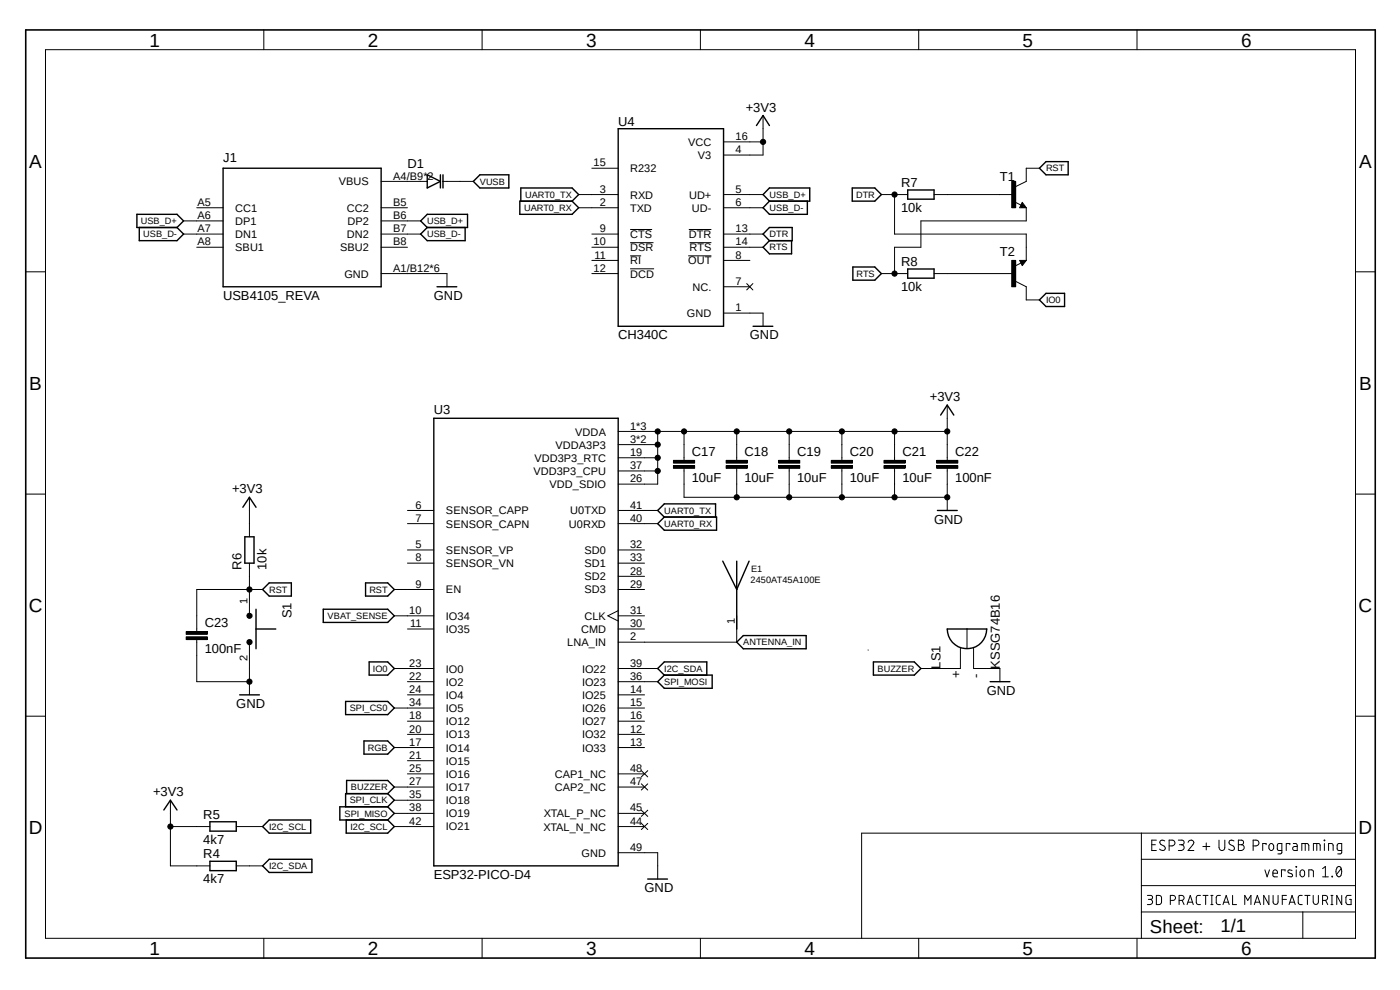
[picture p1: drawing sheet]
<svg xmlns="http://www.w3.org/2000/svg" width="297mm" height="210mm" viewBox="0 0 297 210" stroke-linecap="round" stroke-linejoin="round" font-family="sans-serif">
<path d="M4.9 6l287.2 197.9M292.1 6l-287.2 197.9" fill="none" stroke="#fff" stroke-width=".21"/>
<g fill="none" stroke="#000" stroke-width=".21">
<path d="M9.7 10.5h277.9v188.6h-277.9zM56 6.3v4.2M102.3 6.3v4.2M148.6 6.3v4.2M194.9 6.3v4.2M241.2 6.3v4.2M80.9 38.5h9.7M94 38.5h6.4M125.6 35.7h5.5M153.5 30.1h8.4M161.9 24.5v8.4h-8.4M214.6 38.5h.9v5.6h-.9z"/>
<path d="M220.5 35.7h-2.8v2.8l-2.2 1.1M5.5 57.7h4.2M38.9 49.7h8.4M38.9 46.9h8.4M41.7 52.5h5.6M41.7 44.1h5.6M80.9 49.7h8.3M80.9 58h13.9v2.8M80.9 52.5h5.5M80.9 44.1h5.5M80.9 46.9h8.3M122.8 41.3h8.3"/>
<path d="M122.8 44.1h8.3M125.6 49.7h5.5M125.6 58h5.5M125.6 52.5h5.5M125.6 55.2h5.5M133.7 48.7h4.6M133.7 57h5.1M133.7 51.5h4.9M133.7 54.3h2.3M146 54.3h4.9M146.1 48.7h4.8M146.3 51.5h4.6"/>
<path d="M153.5 49.7h8.4M153.5 52.5h8.4M153.5 55.2h5.6M153.5 41.3h8.4M153.5 44.1h8.4M187 58h5.6M187 41.3h5.6M189.8 41.3v8.4h27.9v5.5M198.2 58h16.7M198.2 41.3h16.7M214.6 55.2h.9v5.6h-.9zM215.3 42.8l1.3 .7"/>
<path d="M215.5 59.7l2.2 1.1v2.8h2.8M216.3 55.2h1.4l-.8 1.1zM216.6 55.8l-1.3 .7M216.9 42.9l.8 1.2h-1.4zM217.7 44.1v2.8h-22.3v5.6h-5.6v5.5M287.6 57.7h4.2M153.5 66.4h8.4v2.8M153.5 60.8h5.6M158.4 60.2l1.3 1.3M159.7 60.2l-1.3 1.3M131.1 91.5h69.9M131.1 94.3h8.4"/>
<path d="M131.1 97.1h8.4M131.1 99.9h8.4M139.5 91.5v11.2h-8.4M142.9 98.8h4.5v.6h-4.5zM142.9 97.7h4.5v.6h-4.5zM145.1 91.5v6.2M145.1 99.4v6.1h55.9M154.1 98.8h4.4v.6h-4.4zM154.1 97.7h4.4v.6h-4.4zM156.3 91.5v6.2M156.3 99.4v6.1M165.2 98.8h4.5v.6h-4.5z"/>
<path d="M165.2 97.7h4.5v.6h-4.5zM167.4 91.5v6.2M167.4 99.4v6.1M176.4 98.8h4.4v.6h-4.4zM176.4 97.7h4.4v.6h-4.4zM178.6 91.5v6.2M178.6 99.4v6.1M187.5 98.8h4.5v.6h-4.5zM187.5 97.7h4.5v.6h-4.5zM189.8 91.5v6.2M189.8 99.4v6.1M198.7 98.8h4.5v.6h-4.5z"/>
<path d="M198.7 97.7h4.5v.6h-4.5zM201 85.9v11.8M201 99.4v8.9M5.5 104.8h4.2M52.9 105.5v8.4M52.9 119.5v11.1M86.4 116.7h5.6M86.4 108.3h5.6M86.4 111.1h5.6M86.4 119.5h5.6M131.1 116.7h5.6M131.1 108.3h8.4"/>
<path d="M131.1 111.1h8.4M131.1 119.5h5.6M287.6 104.8h4.2M39.5 135.1h4.5v.6h-4.5zM39.5 134h4.5v.6h-4.5zM41.7 135.7v8.9h11.2M52.9 136.2v11.2M55.7 125.1h-14v8.9M83.7 125.1h8.3M83.7 130.6h8.3M86.4 133.4h5.6M131.1 125.1h5.6"/>
<path d="M131.1 130.6h5.6M131.1 133.4h5.6M131.1 122.3h5.6M131.1 129.5l-2.2 1.1 2.2 1.1M156.3 130.6v5.6h-25.2M184.1 137.9h.1M203.8 137.5v4.3h-8.4M205.1 133.4v4.2M206.5 137.5v4.3h5.6v2.8M5.5 151.9h4.2M83.7 158.6h8.3M83.7 150.2h8.3"/>
<path d="M83.7 141.8h8.3M86.4 155.8h5.6M86.4 147.4h5.6M86.4 153h5.6M86.4 144.6h5.6M131.1 155.8h5.6M131.1 158.6h5.6M131.1 147.4h5.6M131.1 150.2h5.6M131.1 153h5.6M131.1 144.6h8.4M131.1 141.8h8.4"/>
<path d="M287.6 151.9h4.2M36.2 175.3h8.3M36.2 169.8v13.9h8.3M50.1 175.3h5.6M83.7 167h8.3M83.7 169.8h8.3M83.7 172.6h8.3M83.7 175.3h8.3M86.4 161.4h5.6M86.4 164.2h5.6M131.1 164.2h5.6M131.1 167h5.6"/>
<path d="M131.1 172.6h5.6M131.1 175.3h5.6M136.1 174.7l1.3 1.3M136.1 171.9l1.3 1.3M136.1 163.5l1.3 1.3M136.1 166.3l1.3 1.3M137.4 174.7l-1.3 1.3M137.4 171.9l-1.3 1.3M137.4 163.5l-1.3 1.3M137.4 166.3l-1.3 1.3M242.1 176.7v22.4M244.3 179.2h.8"/>
<path d="M245.3 178.2h-1v2.2h1M247.1 178.4l-.3-.1a.55 .55 0 0 0-.8 .4l.3 .5 .7 .3a.56 .56 0 0 1 0 .8 .56 .56 0 0 1-.8 0l-.2-.2M248 179.5h.7a.61 .61 0 0 0 .6-.7 .61 .61 0 0 0-.6-.6h-.7v2.2M250 178.2h.7a.49 .49 0 0 1 .5 .5 .49 .49 0 0 1-.5 .5h-.5M250.6 179.2a.61 .61 0 0 1 .6 .6 .61 .61 0 0 1-.6 .6h-.6M252.1 178.7a.6 .6 0 0 1 .8-.5 .6 .6 0 0 1 .2 1l-1 1.2h1.2M255.2 179.6h1.5M255.9 178.8v1.5M258.6 178.2v1.6a.61 .61 0 0 0 .6 .6 .61 .61 0 0 0 .6-.6v-1.6M261.8 178.4l-.6-.2a.48 .48 0 0 0-.4 .2 .48 .48 0 0 0 0 .5l.9 .6a.56 .56 0 0 1 0 .8 .56 .56 0 0 1-.8 0l-.3-.2M262.7 178.2h.7a.49 .49 0 0 1 .4 .5 .49 .49 0 0 1-.4 .5 .61 .61 0 0 1 .6 .6 .61 .61 0 0 1-.6 .6h-.7zM262.7 179.2h.7"/>
<path d="M265.9 179.5h.5a.62 .62 0 0 0 .7-.7 .62 .62 0 0 0-.7-.6h-.5v2.2M268.6 179.2v-.3h-.7v1.5M269.4 179.1l.2-.2a.58 .58 0 0 1 .6 .6 .85 .85 0 0 1-.4 .9 .58 .58 0 0 1-.6-.5v-.4zM273.6 179.2v-.3h-.7v1.5M274.4 178.9l.6 .1 .2 .3v1.1h-.5a.42 .42 0 0 1-.5-.4 .42 .42 0 0 1 .5-.4h.5M276.9 178.9v1.5M279.4 178.9v1.5M280.9 178.2l.2 .2zM281 178.9v1.5M287.6 176.7h-104.8v22.4M50.1 183.7h5.6M56 199.1v4.1"/>
<path d="M102.3 199.1v4.1M131.1 180.9h8.4v5.6M148.6 199.1v4.1M194.9 199.1v4.1M241.2 199.1v4.1M242.1 193.5h45.5M242.1 187.9h45.5M242.1 182.3h45.5M243.4 189.9h.7a.42 .42 0 0 1 .4 .5 .42 .42 0 0 1-.4 .4h-.5M244 190.8a.55 .55 0 0 1 .5 .5 .55 .55 0 0 1-.5 .6h-.6M245.3 189.9h.6a.51 .51 0 0 1 .5 .6v.8l-.1 .4-1 .2zM248.3 191h.5a.53 .53 0 0 0 .6-.5 .53 .53 0 0 0-.6-.6h-.5v2"/>
<path d="M250.1 191h.6a.53 .53 0 0 0 .5-.5 .53 .53 0 0 0-.5-.6h-.6v2M250.8 191l.4 .9M251.8 191.9l.7-2 .7 2M252 191.4h1M254.7 189.9l-.7 .1-.2 .4 .1 1.3 .4 .2h.4M255.2 189.9h1.1M255.8 189.9v2M256.9 191.9h.4M256.9 189.9h.4M257.1 189.9v2M258.9 189.9l-.7 .1-.2 .4 .1 1.3 .4 .2h.4M259.5 191.9l.6-2 .7 2"/>
<path d="M259.6 191.4h1M261.5 189.9v2h.8M264.1 191.9v-2l.6 1.1 .7-1.1v2M266.1 191.9l.6-2 .7 2M266.3 191.4h1M268.4 184.5l.4 1.5 .5-1.5M269.2 189.9v2l-1.1-2v2M270 185.3h1a.51 .51 0 0 0-.3-.8 .51 .51 0 0 0-.7 .5l.1 .8 .9 .2M270.1 189.9v1.4a.53 .53 0 0 0 .5 .6 .53 .53 0 0 0 .5-.6v-1.4M271.9 180.4h-.8a1.26 1.26 0 0 1-.1-1.2l.1-.2 .8-.1v2.1l-.8 .1M272 190.8h.9M272.6 184.8v-.3h-.7v1.5"/>
<path d="M272.9 189.9h-.9v2M273.5 191.9l.6-2 .7 2M273.6 191.4h1M274.1 184.7a.62 .62 0 0 0-.8 0v.3l.7 .4 .2 .4a.75 .75 0 0 1-1 .1M275 183.8l.1 .1zM275 184.5v1.5M276 184.7a.45 .45 0 0 1 .5-.1 .45 .45 0 0 1 .3 .4v.5a.49 .49 0 0 1-.5 .5 .49 .49 0 0 1-.5-.5v-.7zM276.2 180.4v-1.5l1.3 .1 .2 .3v1.1M276.3 189.9l-.7 .1-.2 .4 .1 1.3 .3 .2h.5M276.4 193.5v5.6M276.8 189.9h1.1M277.4 189.9v2"/>
<path d="M277.7 186v-1.5l.9 .2v1.3M278.6 189.9v1.4a.55 .55 0 0 0 .5 .6 .55 .55 0 0 0 .6-.6v-1.4M278.6 180.4v-1.5l1.3 .1 .2 .3v1.1M280.6 191h.5a.53 .53 0 0 0 .6-.5 .53 .53 0 0 0-.6-.6h-.5v2M280.6 186h1.2M280.6 184.3l.6-.5v2.2M281.2 191l.5 .9M281.9 180.4v-1.5l.8 .1 .1 .2v1.2M282.4 191.9h.4M282.4 189.9h.4M282.6 185.9l.1 .1zM282.6 189.9v2"/>
<path d="M283.7 183.9h.5a1.41 1.41 0 0 1-.1 2.1 1.37 1.37 0 0 1-.4-2.1zM284.5 184.3l-1 1.2M284.6 180.4l-.9-.1v-1l.2-.3 .7-.1v1.9l-.1 .3h-.7M284.6 189.9v2l-1-2v2M286.6 189.9l-.9 .1-.1 .2-.1 1.2 .2 .4 .9 .1v-1.1h-.3"/>
<circle cx="161.9" cy="30.1" r=".55"/>
<circle cx="189.8" cy="58" r=".55"/>
<circle cx="189.8" cy="41.3" r=".55"/>
<circle cx="139.5" cy="97.1" r=".55"/>
<circle cx="139.5" cy="94.3" r=".55"/>
<circle cx="139.5" cy="99.9" r=".55"/>
<circle cx="139.5" cy="91.5" r=".55"/>
<circle cx="145.1" cy="91.5" r=".55"/>
<circle cx="156.3" cy="91.5" r=".55"/>
<circle cx="167.4" cy="91.5" r=".55"/>
<circle cx="178.6" cy="91.5" r=".55"/>
<circle cx="189.8" cy="91.5" r=".55"/>
<circle cx="201" cy="91.5" r=".55"/>
<circle cx="156.3" cy="105.5" r=".55"/>
<circle cx="167.4" cy="105.5" r=".55"/>
<circle cx="178.6" cy="105.5" r=".55"/>
<circle cx="189.8" cy="105.5" r=".55"/>
<circle cx="201" cy="105.5" r=".55"/>
<circle cx="52.9" cy="130.6" r=".55"/>
<circle cx="52.9" cy="125.1" r=".55"/>
<circle cx="52.9" cy="136.2" r=".56"/>
<circle cx="52.9" cy="144.6" r=".55"/>
<circle cx="36.2" cy="175.3" r=".55"/>
</g>
<g fill="none" stroke="#000" stroke-width=".3">
<path d="M47.3 35.7h33.6v25.1h-33.6zM90.6 37.1l2.8 1.4-2.8 1.4zM93.4 37.1v2.8M94 37.1v2.8M100.4 38.5l1.4-1.4h6.1v2.8h-6.1zM131.1 27.3h22.4v41.9h-22.4zM160.5 26.6l1.4-2.1 1.3 2.1M163.2 39.9h8.6v2.8h-8.6l-1.3-1.4zM180.8 39.9h4.8l1.4 1.4-1.4 1.4h-4.8zM221.9 34.3h4.7v2.8h-4.7l-1.4-1.4zM29 45.5h8.5l1.4 1.4-1.4 1.4h-8.5zM29.5 48.3v2.8h8l1.4-1.4-1.4-1.4"/>
<path d="M89.2 46.9l1.4-1.4h8.6v2.8h-8.6zM90.6 48.3l-1.4 1.4 1.4 1.4h8.1v-2.8M110.3 42.7h11.1l1.4 1.4-1.4 1.4h-11.1zM110.5 42.7v-2.8h10.9l1.4 1.4-1.4 1.4M163.2 42.7l-1.3 1.4 1.3 1.4h8.1v-2.8M163.2 51.1l-1.3 1.4 1.3 1.3h4.7v-2.7M163.2 48.3h4.9v2.8h-4.9l-1.3-1.4zM180.9 56.6h4.7l1.4 1.4-1.4 1.4h-4.7zM192.6 40.3h5.6v1.9h-5.6zM192.6 57.1h5.6v1.9h-5.6zM216.6 55.4h.9l-.6 .7-.3-.6h.4l-.1 .3M216.9 43.5l.1 .3h-.4l.3-.6 .6 .7h-.9"/>
<path d="M92.7 60.8h4.2M159.8 69.2h4.2M221.9 62.2h3.9v2.8h-3.9l-1.4-1.4zM92 88.7h39.1v95h-39.1zM199.6 88.1l1.4-2.2 1.4 2.2M51.5 107.6l1.4-2.1 1.4 2.1M51.9 113.9h2v5.6h-2zM139.5 111.1l1.4-1.4h11.1v2.8h-11.1zM140.9 109.7l-1.4-1.4 1.4-1.4h10.9v2.8M153.3 119l3 6.1 2.6-6.1M156.3 119v14.4M198.9 108.3h4.2"/>
<path d="M54.3 129.2v8.4M54.3 133.4h4.2M57.1 123.7h4.7v2.7h-4.7l-1.4-1.3zM68.6 129.2h13.7l1.4 1.4-1.4 1.4h-13.7zM77.6 123.7h4.7l1.4 1.4-1.4 1.3h-4.7zM156.3 136.2l1.4-1.4h13.3v2.8h-13.3zM201 133.4h8.3a4.2 4.2 0 0 1-4.2 4.2 4.2 4.2 0 0 1-4.1-4.2zM50.8 147.4h4.2M73.3 148.8h9l1.4 1.4-1.4 1.4h-9zM77.2 157.2h5.1l1.4 1.4-1.4 1.4h-5.1zM78.3 140.4h4l1.4 1.4-1.4 1.4h-4zM139.5 144.6l1.4-1.4h10.2v2.8h-10.2z"/>
<path d="M140.9 143.2l-1.4-1.4 1.4-1.4h9v2.8M185.3 140.4h8.7l1.4 1.4-1.4 1.4h-8.7zM210.1 144.6h4.1M34.8 171.8l1.4-2 1.3 2M44.5 174.3h5.6v2h-5.6zM55.7 175.3l1.4-1.4h8.8v2.8h-8.8zM73.4 173.9v2.8h8.9l1.4-1.4-1.4-1.4M73.5 168.4v-2.8h8.8l1.4 1.4-1.4 1.4M82.3 171.2l1.4 1.4-1.4 1.3M82.3 171.2h-10.2v2.7h10.2M82.3 168.4l1.4 1.4-1.4 1.4M82.3 168.4h-9v2.8"/>
<path d="M44.5 182.7h5.6v2h-5.6zM55.7 183.7l1.4-1.4h9.1v2.8h-9.1zM137.4 186.5h4.2"/>
</g>
<g fill="#000">
<path d="M214.6 38.5h.9v5.6h-.9z" fill-rule="evenodd"/>
<path d="M214.6 55.2h.9v5.6h-.9z" fill-rule="evenodd"/>
<path d="M142.9 98.8h4.5v.6h-4.5z" fill-rule="evenodd"/>
<path d="M142.9 97.7h4.5v.6h-4.5z" fill-rule="evenodd"/>
<path d="M154.1 98.8h4.4v.6h-4.4z" fill-rule="evenodd"/>
<path d="M154.1 97.7h4.4v.6h-4.4z" fill-rule="evenodd"/>
<path d="M165.2 98.8h4.5v.6h-4.5z" fill-rule="evenodd"/>
<path d="M165.2 97.7h4.5v.6h-4.5z" fill-rule="evenodd"/>
<path d="M176.4 98.8h4.4v.6h-4.4z" fill-rule="evenodd"/>
<path d="M176.4 97.7h4.4v.6h-4.4z" fill-rule="evenodd"/>
<path d="M187.5 98.8h4.5v.6h-4.5z" fill-rule="evenodd"/>
<path d="M187.5 97.7h4.5v.6h-4.5z" fill-rule="evenodd"/>
<path d="M198.7 98.8h4.5v.6h-4.5z" fill-rule="evenodd"/>
<path d="M198.7 97.7h4.5v.6h-4.5z" fill-rule="evenodd"/>
<path d="M39.5 135.1h4.5v.6h-4.5z" fill-rule="evenodd"/>
<path d="M39.5 134h4.5v.6h-4.5z" fill-rule="evenodd"/>
<circle cx="161.9" cy="30.1" r=".55"/>
<circle cx="189.8" cy="58" r=".55"/>
<circle cx="189.8" cy="41.3" r=".55"/>
<circle cx="139.5" cy="97.1" r=".55"/>
<circle cx="139.5" cy="94.3" r=".55"/>
<circle cx="139.5" cy="99.9" r=".55"/>
<circle cx="139.5" cy="91.5" r=".55"/>
<circle cx="145.1" cy="91.5" r=".55"/>
<circle cx="156.3" cy="91.5" r=".55"/>
<circle cx="167.4" cy="91.5" r=".55"/>
<circle cx="178.6" cy="91.5" r=".55"/>
<circle cx="189.8" cy="91.5" r=".55"/>
<circle cx="201" cy="91.5" r=".55"/>
<circle cx="156.3" cy="105.5" r=".55"/>
<circle cx="167.4" cy="105.5" r=".55"/>
<circle cx="178.6" cy="105.5" r=".55"/>
<circle cx="189.8" cy="105.5" r=".55"/>
<circle cx="201" cy="105.5" r=".55"/>
<circle cx="52.9" cy="130.6" r=".55"/>
<circle cx="52.9" cy="125.1" r=".55"/>
<circle cx="52.9" cy="136.2" r=".56"/>
<circle cx="52.9" cy="144.6" r=".55"/>
<circle cx="36.2" cy="175.3" r=".55"/>
</g>
<path d="M5.5 6.3h286.3v196.9h-286.3z" fill="none" stroke="#000" stroke-width=".34"/>
<g font-size="4">
<text x="31.7" y="9.9">1</text>
<text x="78" y="9.9">2</text>
<text x="124.3" y="9.9">3</text>
<text x="170.6" y="9.9">4</text>
<text x="217" y="9.9">5</text>
<text x="263.3" y="9.9">6</text>
<text x="6.2" y="35.6">A</text>
<text x="288.3" y="35.6">A</text>
<text x="6.2" y="82.7">B</text>
<text x="288.3" y="82.7">B</text>
<text x="6.1" y="129.8">C</text>
<text x="288.2" y="129.8">C</text>
<text x="6.1" y="177">D</text>
<text x="288.2" y="177">D</text>
<text x="31.7" y="202.6">1</text>
<text x="78" y="202.6">2</text>
<text x="124.3" y="202.6">3</text>
<text x="170.6" y="202.6">4</text>
<text x="217" y="202.6">5</text>
<text x="263.3" y="202.6">6</text>
</g>
<g font-size="3.9">
<text x="244" y="197.8">Sheet:</text>
<text x="258.9" y="197.7">1/1</text>
</g>
<g font-size="2.8">
<text x="158.2" y="23.7">+3V3</text>
<text x="131.1" y="26.6">U4</text>
<text x="47.3" y="34.3">J1</text>
<text x="86.4" y="35.7">D1</text>
<text x="191.2" y="39.6">R7</text>
<text x="212.1" y="38.5">T1</text>
<text x="191.2" y="44.9">10k</text>
<text x="191.2" y="56.4">R8</text>
<text x="212.1" y="54.4">T2</text>
<text x="47.3" y="63.6">USB4105_REVA</text>
<text x="92" y="63.6">GND</text>
<text x="191.2" y="61.6">10k</text>
<text x="131.1" y="72">CH340C</text>
<text x="159.1" y="72">GND</text>
<text x="92" y="87.8">U3</text>
<text x="197.3" y="85.1">+3V3</text>
<text x="146.8" y="96.7">C17</text>
<text x="157.9" y="96.7">C18</text>
<text x="169.1" y="96.7">C19</text>
<text x="180.3" y="96.7">C20</text>
<text x="191.5" y="96.7">C21</text>
<text x="202.6" y="96.7">C22</text>
<text x="49.2" y="104.6">+3V3</text>
<text x="146.8" y="102.3">10uF</text>
<text x="157.9" y="102.3">10uF</text>
<text x="169.1" y="102.3">10uF</text>
<text x="180.3" y="102.3">10uF</text>
<text x="191.5" y="102.3">10uF</text>
<text x="202.6" y="102.3">100nF</text>
<text x="198.2" y="111.1">GND</text>
<text x="51.3" y="120.9" transform="rotate(-90 51.3 120.9)">R6</text>
<text x="56.6" y="120.9" transform="rotate(-90 56.6 120.9)">10k</text>
<text x="61.8" y="131.2" transform="rotate(-90 61.8 131.2)">S1</text>
<text x="43.4" y="133">C23</text>
<text x="43.4" y="138.6">100nF</text>
<text x="199.6" y="141.8" transform="rotate(-90 199.6 141.8)">LS1</text>
<text x="203.7" y="143.8" transform="rotate(-90 203.7 143.8)">+</text>
<text x="207.9" y="143.8" transform="rotate(-90 207.9 143.8)">-</text>
<text x="212.1" y="141.8" transform="rotate(-90 212.1 141.8)">KSSG74B16</text>
<text x="209.3" y="147.4">GND</text>
<text x="50.1" y="150.2">GND</text>
<text x="32.5" y="168.9">+3V3</text>
<text x="43.1" y="173.7">R5</text>
<text x="43.1" y="178.9">4k7</text>
<text x="43.1" y="182.1">R4</text>
<text x="43.1" y="187.3">4k7</text>
<text x="92" y="186.5">ESP32-PICO-D4</text>
<text x="136.7" y="189.3">GND</text>
</g>
<g font-size="2.3">
<text x="156" y="29.7">16</text>
<text x="125.9" y="35.3">15</text>
<text x="146" y="30.9">VCC</text>
<text x="148" y="33.7">V3</text>
<text x="156" y="32.5">4</text>
<text x="71.9" y="39.3">VBUS</text>
<text x="83.4" y="38.1">A4/B9*2</text>
<text x="127.3" y="40.9">3</text>
<text x="133.7" y="36.5">R232</text>
<text x="156" y="40.9">5</text>
<text x="41.9" y="43.7">A5</text>
<text x="41.9" y="46.5">A6</text>
<text x="49.9" y="44.9">CC1</text>
<text x="49.9" y="47.7">DP1</text>
<text x="73.6" y="44.9">CC2</text>
<text x="73.7" y="47.7">DP2</text>
<text x="83.4" y="43.7">B5</text>
<text x="83.4" y="46.5">B6</text>
<text x="127.3" y="43.7">2</text>
<text x="133.7" y="42.1">RXD</text>
<text x="133.7" y="44.9">TXD</text>
<text x="146.2" y="42.1">UD+</text>
<text x="146.8" y="44.9">UD-</text>
<text x="156" y="43.7">6</text>
<text x="41.9" y="49.3">A7</text>
<text x="41.9" y="52.1">A8</text>
<text x="49.9" y="50.5">DN1</text>
<text x="49.9" y="53.3">SBU1</text>
<text x="72.1" y="53.3">SBU2</text>
<text x="73.6" y="50.5">DN2</text>
<text x="83.4" y="49.3">B7</text>
<text x="83.4" y="52.1">B8</text>
<text x="125.9" y="52.1">10</text>
<text x="127.3" y="49.3">9</text>
<text x="133.7" y="50.5">CTS</text>
<text x="133.7" y="53.3">DSR</text>
<text x="146.1" y="50.5">DTR</text>
<text x="146.3" y="53.3">RTS</text>
<text x="156" y="49.3">13</text>
<text x="156" y="52.1">14</text>
<text x="73.1" y="58.9">GND</text>
<text x="83.4" y="57.6">A1/B12*6</text>
<text x="125.9" y="57.6">12</text>
<text x="126.1" y="54.9">11</text>
<text x="133.7" y="58.9">DCD</text>
<text x="133.7" y="56.1">RI</text>
<text x="146" y="56.1">OUT</text>
<text x="156" y="54.9">8</text>
<text x="146.9" y="61.7">NC.</text>
<text x="156" y="66">1</text>
<text x="156" y="60.4">7</text>
<text x="145.7" y="67.3">GND</text>
<text x="117.9" y="95.2">VDDA3P3</text>
<text x="122" y="92.4">VDDA</text>
<text x="133.7" y="91.1">1*3</text>
<text x="133.7" y="93.9">3*2</text>
<text x="113.2" y="100.8">VDD3P3_CPU</text>
<text x="113.4" y="98">VDD3P3_RTC</text>
<text x="133.7" y="96.7">19</text>
<text x="133.7" y="99.5">37</text>
<text x="88.1" y="107.9">6</text>
<text x="116.6" y="103.5">VDD_SDIO</text>
<text x="133.7" y="102.3">26</text>
<text x="133.7" y="107.9">41</text>
<text x="88.1" y="110.7">7</text>
<text x="94.6" y="109.1">SENSOR_CAPP</text>
<text x="94.6" y="111.9">SENSOR_CAPN</text>
<text x="120.7" y="111.9">U0RXD</text>
<text x="121" y="109.1">U0TXD</text>
<text x="133.7" y="110.7">40</text>
<text x="88.1" y="116.3">5</text>
<text x="88.1" y="119.1">8</text>
<text x="94.6" y="117.5">SENSOR_VP</text>
<text x="124" y="117.5">SD0</text>
<text x="133.7" y="116.3">32</text>
<text x="133.7" y="119.1">33</text>
<text x="88.1" y="124.7">9</text>
<text x="94.6" y="120.3">SENSOR_VN</text>
<text x="94.6" y="125.9">EN</text>
<text x="124" y="123.1">SD2</text>
<text x="124" y="125.9">SD3</text>
<text x="124" y="120.3">SD1</text>
<text x="133.7" y="121.9">28</text>
<text x="133.7" y="124.7">29</text>
<text x="52.5" y="128.1" transform="rotate(-90 52.5 128.1)">1</text>
<text x="86.8" y="130.3">10</text>
<text x="94.6" y="131.5">IO34</text>
<text x="124" y="131.5">CLK</text>
<text x="133.7" y="130.3">31</text>
<text x="87" y="133.1">11</text>
<text x="94.6" y="134.3">IO35</text>
<text x="120.4" y="137.1">LNA_IN</text>
<text x="123.3" y="134.3">CMD</text>
<text x="133.7" y="135.9">2</text>
<text x="133.7" y="133.1">30</text>
<text x="155.9" y="132.3" transform="rotate(-90 155.9 132.3)">1</text>
<text x="52.5" y="140.1" transform="rotate(-90 52.5 140.1)">2</text>
<text x="86.8" y="141.4">23</text>
<text x="94.6" y="142.7">IO0</text>
<text x="123.5" y="142.7">IO22</text>
<text x="133.7" y="141.4">39</text>
<text x="86.8" y="144.2">22</text>
<text x="86.8" y="147">24</text>
<text x="86.8" y="149.8">34</text>
<text x="94.6" y="145.5">IO2</text>
<text x="94.6" y="148.3">IO4</text>
<text x="123.5" y="148.3">IO25</text>
<text x="123.5" y="145.5">IO23</text>
<text x="133.7" y="147">14</text>
<text x="133.7" y="149.8">15</text>
<text x="133.7" y="144.2">36</text>
<text x="86.8" y="152.6">18</text>
<text x="86.8" y="155.4">20</text>
<text x="94.6" y="153.8">IO12</text>
<text x="94.6" y="151">IO5</text>
<text x="123.5" y="151">IO26</text>
<text x="123.5" y="153.8">IO27</text>
<text x="133.7" y="155.4">12</text>
<text x="133.7" y="152.6">16</text>
<text x="86.8" y="158.2">17</text>
<text x="86.8" y="161">21</text>
<text x="94.6" y="159.4">IO14</text>
<text x="94.6" y="156.6">IO13</text>
<text x="123.5" y="156.6">IO32</text>
<text x="123.5" y="159.4">IO33</text>
<text x="133.7" y="158.2">13</text>
<text x="86.8" y="163.7">25</text>
<text x="86.8" y="166.5">27</text>
<text x="94.6" y="162.2">IO15</text>
<text x="94.6" y="165">IO16</text>
<text x="94.6" y="167.8">IO17</text>
<text x="117.7" y="165">CAP1_NC</text>
<text x="117.7" y="167.8">CAP2_NC</text>
<text x="133.7" y="163.7">48</text>
<text x="133.7" y="166.5">47</text>
<text x="86.8" y="169.3">35</text>
<text x="86.8" y="172.1">38</text>
<text x="94.6" y="170.6">IO18</text>
<text x="94.6" y="173.4">IO19</text>
<text x="115.4" y="173.4">XTAL_P_NC</text>
<text x="133.7" y="172.1">45</text>
<text x="86.8" y="174.9">42</text>
<text x="94.6" y="176.2">IO21</text>
<text x="115.3" y="176.2">XTAL_N_NC</text>
<text x="133.7" y="174.9">44</text>
<text x="123.4" y="181.8">GND</text>
<text x="133.7" y="180.5">49</text>
</g>
<g font-size="1.9">
<text x="101.8" y="39.2">VUSB</text>
<text x="111.4" y="42">UART0_TX</text>
<text x="163.3" y="42">USB_D+</text>
<text x="181.6" y="42">DTR</text>
<text x="221.9" y="36.4">RST</text>
<text x="29.9" y="47.5">USB_D+</text>
<text x="90.6" y="47.5">USB_D+</text>
<text x="111.2" y="44.7">UART0_RX</text>
<text x="163.3" y="44.7">USB_D-</text>
<text x="30.4" y="50.3">USB_D-</text>
<text x="90.6" y="50.3">USB_D-</text>
<text x="163.3" y="53.1">RTS</text>
<text x="163.3" y="50.3">DTR</text>
<text x="181.7" y="58.7">RTS</text>
<text x="221.9" y="64.3">IO0</text>
<text x="140.9" y="109">UART0_TX</text>
<text x="140.9" y="111.8">UART0_RX</text>
<text x="57.1" y="125.8">RST</text>
<text x="78.4" y="125.8">RST</text>
<text x="159.2" y="123.7">2450AT45A100E</text>
<text x="159.3" y="121.4">E1</text>
<text x="69.5" y="131.4">VBAT_SENSE</text>
<text x="157.7" y="136.9">ANTENNA_IN</text>
<text x="79.1" y="142.5">IO0</text>
<text x="140.9" y="142.5">I2C_SDA</text>
<text x="186.2" y="142.5">BUZZER</text>
<text x="140.9" y="145.3">SPI_MOSI</text>
<text x="74.2" y="150.9">SPI_CS0</text>
<text x="78" y="159.3">RGB</text>
<text x="74.5" y="167.6">BUZZER</text>
<text x="73.1" y="173.2">SPI_MISO</text>
<text x="74.2" y="170.4">SPI_CLK</text>
<text x="57.1" y="176">I2C_SCL</text>
<text x="74.3" y="176">I2C_SCL</text>
<text x="57.1" y="184.4">I2C_SDA</text>
</g>
</svg>
